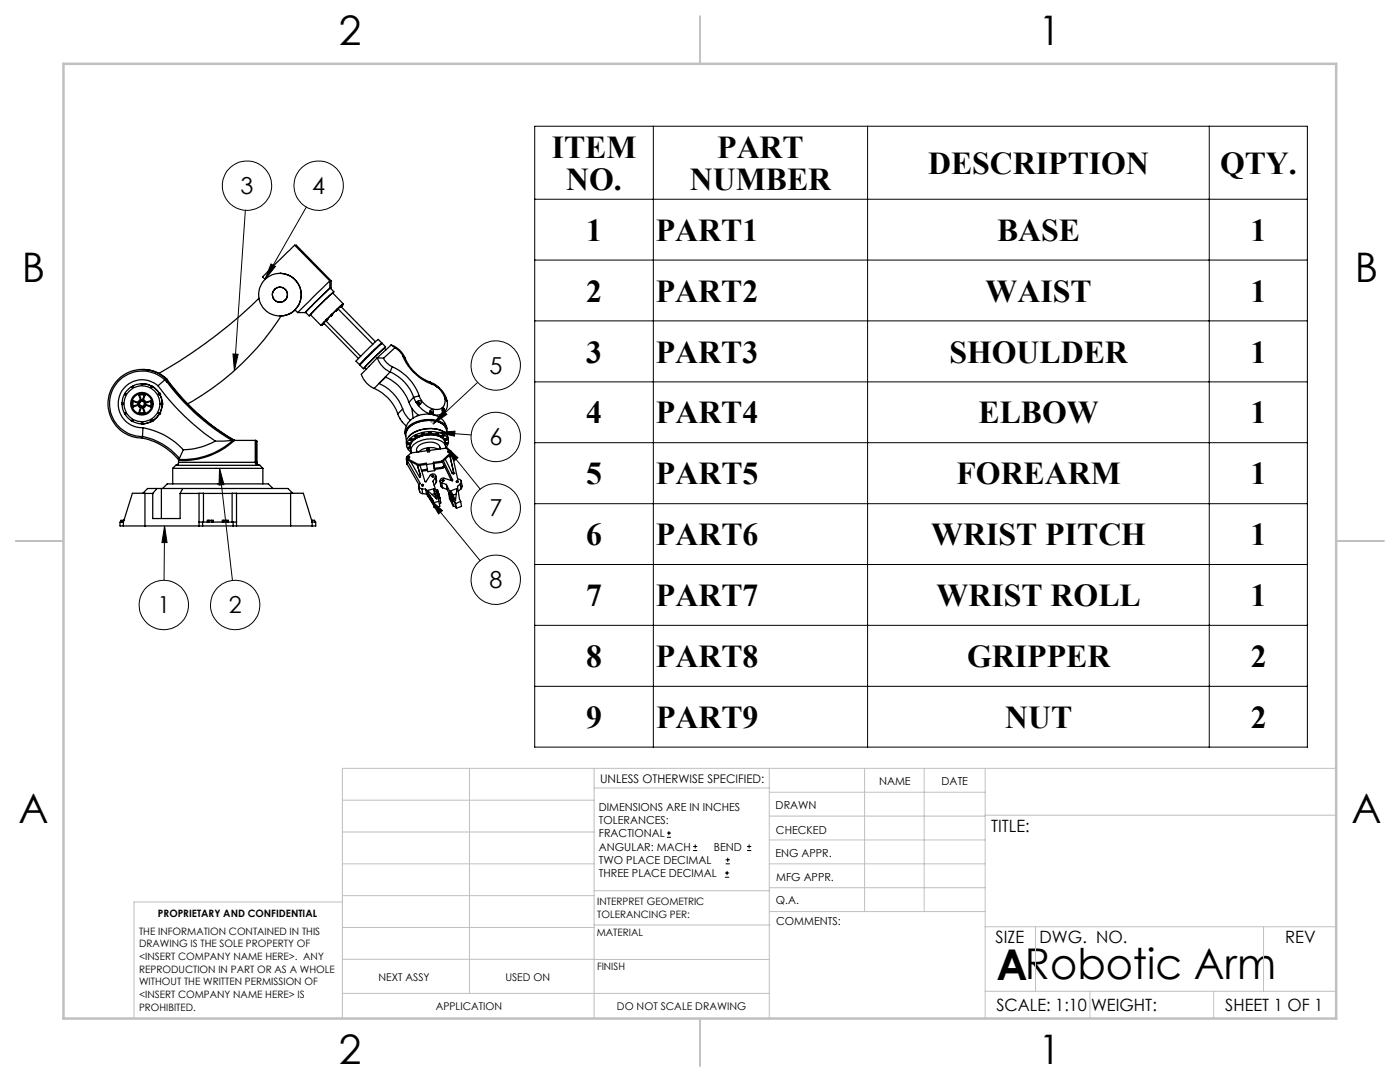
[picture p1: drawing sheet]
<svg xmlns="http://www.w3.org/2000/svg" width="279mm" height="216mm" viewBox="0 0 279 216" stroke-linecap="round" stroke-linejoin="round" font-family="sans-serif">
<g fill="none" stroke="#000" stroke-width=".2">
<path d="M106.7 25.2h154.2v123.9h-154.2zM106.7 39.8h154.2M130.4 25.2v123.9M173.1 25.2v123.9M241.3 25.2v123.9M49 41.9l-2.2 32M54.1 52.7l.9 .5-2.1 2.6zM61.1 41.3l-8.2 14.5M106.7 51.9h154.2M46.5 70.6l1 .1-.7 3.2zM95.3 76.3l-8.9 8.3M106.7 64h154.2"/>
<path d="M106.7 76.2h154.2M43.8 93.5l2.6 22.3M43.8 93.5l.9 3.2-1 .1zM85.8 99.7l2.5 2.2-.8 .7zM85.8 99.7l10 12.2M87.5 86.3l3.3-.3-.1 1zM87.5 86.3l6.5 .5M88.5 82l.7 .7-2.8 1.9zM88.9 89.1l2.5 2.2-.8 .7zM88.9 89.1l6.9 8.5M106.7 88.3h154.2M32.8 105l-.1 10.8"/>
<path d="M32.8 105l.5 3.3h-1zM106.7 100.5h154.2M106.7 112.6h154.2M106.7 124.8h154.2M106.7 136.9h154.2M133.1 167.1h.8M133.1 166.2h.8M133.5 165.8v.9M138.3 169.7h.8M138.3 168.9h.8M138.7 168.5v.8M144.7 175h.8"/>
<path d="M144.7 174.2h.8M144.8 172.4h.9M144.8 171.6h.9M145.1 173.8v.8M145.2 171.1v.9M149.1 169.7h.8M149.1 168.9h.8M149.5 168.5v.8"/>
<circle cx="49.3" cy="37" r="4.9"/>
<circle cx="63.6" cy="37.1" r="4.9"/>
<circle cx="98.9" cy="72.9" r="4.9"/>
<circle cx="98.9" cy="87.2" r="4.9"/>
<circle cx="98.9" cy="101.4" r="4.9"/>
<circle cx="98.9" cy="115.7" r="4.9"/>
<circle cx="32.7" cy="120.7" r="4.9"/>
<circle cx="46.9" cy="120.7" r="4.9"/>
</g>
<g fill="none" stroke="#c0c0c0" stroke-width=".2">
<path d="M68.3 159.7h50.3M93.7 153.3v44.9M118.6 153.3v49.9M118.6 157.2h34.9M153.5 153.3v49.9M153.5 158.1h43.1M172.5 153.3v28.6M184.4 153.3v28.6M196.6 153.3v49.9M266.7 153.3h-198.4v49.9M68.3 178.7h50.3M68.3 172.4h50.3"/>
<path d="M68.3 166h50.3M68.3 180h-41.6v23.2M118.6 177.7h35M153.5 167.6h43.1M153.5 162.8h43.1M153.5 172.4h43.1M153.5 177.1h43.1M196.6 162.7h70.1M68.3 198.2h85.2M68.3 191.4l85.2 .1M68.3 185.1h50.3M118.6 184.6h35"/>
<path d="M153.6 181.9h43M196.6 197.8h70.1M196.6 184.9h70.1M206.7 184.9v12.9M217.5 197.8v5.4M242.2 197.8v5.4M252.2 184.9v12.9"/>
</g>
<path d="M139.7 3.2v9.5M3.1 107.9h9.6M266.7 107.9h9.5M139.7 203.2v9.6" fill="none" stroke="#c0c0c0" stroke-width=".25"/>
<path d="M12.7 12.7h254v190.5h-254z" fill="none" stroke="#c0c0c0" stroke-width=".5"/>
<path d="M85.9 84l.5 .6" fill="none" stroke="#808080" stroke-width=".2" stroke-dasharray="15.2 1.3 1.3 1.3"/>
<path d="M46.5 70.6l1 .1-.7 3.2zM54.1 52.7l.9 .5-2.1 2.6zM88.5 82l.7 .7-2.8 1.9zM87.5 86.3l3.3-.3-.1 1zM88.9 89.1l2.5 2.2-.8 .7zM85.8 99.7l2.5 2.2-.8 .7zM43.8 93.5l.9 3.2-1 .1zM32.8 105l.5 3.3h-1z" fill="#000"/>
<g fill="none" stroke="#000" stroke-width=".25">
<path d="M51.7 59.5a97.9 97.9 0 0 1-20 15M55.9 54.5h.1M55.9 54.6a4.3 4.3 0 0 1 3.9 2.6 4.3 4.3 0 0 1-.9 4.6l.5 .6M58.8 48.9l-6.4 6.3 .5 .5M58.8 48.9l7 7.2M58.8 48.9h.3l7 7.2M65.8 57.5l-4.9 4.9M65.8 56.1l-6.4 6.3M65.8 56.1v1.4M65.8 57.5h.3M65.8 56.1h.3M66.1 57.5l-.1 .1"/>
<path d="M66.1 56.1v1.4M66.4 58.5l.2-.3-3.3 3.1-1.6 1.7 .3-.2M66.4 58.5l-4.5 4.3M66.4 58.5l2.1 2.1M66.6 58.2l-.7-.7-1.4 1.2-3.5 3.6 .7 .7M24.8 78.7l-.3 .8-.1 .9M24.8 78.7h.1M25 78.6h.1M25 78.5h.1M25 78.7h.1M25 78.5v.1M25 78.6v.1"/>
<path d="M26.2 77.2l.3 .1M26.2 77.2l-.5 .4a.94 .94 0 0 0-.6 1.1h-.3M26.2 77.2l.2 .1M26.4 77.2h.1zM26.4 77.1h.1M26.4 77.3h.1M26.4 77.1v.2M26.4 77.2h.1M26.5 79.9l-.1 .5 .1 .8M26.5 79.9l.1 .2M26.5 79.9l1 .4M27.7 78.7l.3-.1 1 .1"/>
<path d="M27.7 78.7l.1 .1M27.7 78.7l.3 1.1M27.8 78.8h1M27.8 78.8l.4 1.1M28 79.8l-.5 .5M28 79.8l.2 .1M28.2 79.9l-.5 .3-.1 .3M28.2 76.6h-.4a1.18 1.18 0 0 0-1.3 .7M28.2 76.6l.1 .2M28.2 76.6h.1M28.2 76.6l.2 .2M28.4 76.7h.1"/>
<path d="M28.4 76.6h.1M28.4 76.6v.1M28.4 79.9a.67 .67 0 0 1 .6 .6M28.4 73.7a6.8 6.8 0 0 1 4.9 1.9M28.5 76.6l-.2 .2M28.5 76.6l.9 .1 .8 .3M28.5 76.6h.1M28.6 79.8l.5 .5M28.6 79.8l-.2 .1M28.8 78.8l-.4 1.1M29 78.7l-.2 .1M29 78.7l-.4 1.1"/>
<path d="M30.2 79.9l.1 .5-.1 .8M30.2 79.9l-.1 .2M30.2 79.9l-1.1 .4M30.2 77v.3M30.2 77h.1M30.2 77l.1 .3M30.2 77.3h.1M30.3 77.3h.1M30.3 77.2h.1M30.3 77.1h.1M30.3 77.1l.1 .1M30.4 77.2l-.1 .1"/>
<path d="M30.5 77.2l-.3 .1M30.5 77.2l1.2 1.2M30.5 77.2h.1M31.5 77a46.4 46.4 0 0 0 11.5 11M31.5 77a4.8 4.8 0 0 0-7.6 1.9 4.8 4.8 0 0 0 4.6 6.4M31.6 78.7h.3M31.6 78.7h.1M31.6 78.7h.2M31.7 78.6v.1zM31.7 78.5h.1M31.7 78.7h.1M31.7 78.4l-.1 .3"/>
<path d="M31.7 78.4h.1M31.7 78.5l.1 .2M31.7 78.6v.1M31.8 78.7h-.1M31.9 78.7l.4 1.1v.6M31.9 78.7h.1M32.9 75.8a6.5 6.5 0 0 0-10.6 2.4 6.5 6.5 0 0 0 6.1 8.9M32.9 75.8l-1.4 1.2M32.9 75.8l.4 .4M32.9 75.4l.4 .8M32.9 75.4a6.8 6.8 0 0 0-10.9 2.8 6.8 6.8 0 0 0 6.4 9.2M32.9 75.4l.2 .2"/>
<path d="M33.1 75.6a44.7 44.7 0 0 0 13.4 12.2M33.1 75.6h.2M33.3 75.6a44.5 44.5 0 0 0 13.4 12.2M33.3 76.2a43.6 43.6 0 0 0 12.8 11.6M55.9 63h.1M58.9 61.8a4.3 4.3 0 0 1-2.8 1.2 52.7 52.7 0 0 1-18.6 17.6M59.4 62.4h1.6M61.9 62.8l2.2 2.1M64.2 64.8v.1M64.3 64.8l.3-.2-.4 .3zM64.3 64.6l.1 .1M64.3 64.6h.1"/>
<path d="M64.4 64.6l-.2 .2M64.5 64.6l.3-.3zM64.5 64.6l.2-.3zM64.5 64.7l-.2 .2zM64.5 64.7h.1M64.5 64.7l.2-.1zM64.6 64.6h.1M64.6 64.5l6.9 7M64.7 64.6h-.1M64.7 64.2l-.3 .4M64.7 64.2l.1 .1M65 64l-.3 .2"/>
<path d="M65 64l7 7.1M65.1 63.9l-.1 .1M65.1 64l.3-.4zM65.1 63.9l.3-.2zM65.4 63.6h-.1l-.3 .3 .1 .1M66 63l-.6 .6M66.1 62.9l.3-.2-.4 .3zM66.4 62.7l-.3 .1-.1 .2M67 62l-.6 .6M67.1 62l.3-.3zM67.3 61.8l-.2 .2zM67.4 61.7l-.4 .4"/>
<path d="M67.4 61.6l-.1 .1M67.4 61.6l7 7.1M67.7 61.3l-.3 .3M67.8 61.3l.3-.2zM68 61.1l.1-.1-.3 .4zM68 61.1l6.9 7.1M68.1 61.1h.1M68.1 61l-.3 .4M68.1 61.1l.3-.3zM68.1 61h.1M68.1 61.1l.2-.1zM68.2 61h.1"/>
<path d="M68.4 60.7l.1-.1-2.2 2.1-2.2 2.2h.1M68.4 60.8l-.3 .2M74.7 77.5a8.5 8.5 0 0 1 4.7 5.1M75.3 71.4a5.1 5.1 0 0 0 2.6 2.8M75.3 71.4l-3.2 3.3a4.7 4.7 0 0 0 2.6 2.8M75.3 71.4l1.3 .1M75.6 76.5a8.7 8.7 0 0 1 4.8 5.1M75.6 76.5l-.9 1M76.1 68.5l.1-.1-1.6 1.4-2.8 3 .1-.1M76.2 68.6h-.2l-1.9 1.8-2.2 2.2v.2M76.2 68.4l-.7-.7-1.8 1.6-2.6 2.7 .7 .8M76.6 71.5a3.6 3.6 0 0 0 1.7 1.7"/>
<path d="M76.7 69.5l.2-.3-4.4 4.4 .3-.2M76.9 75.2a8.5 8.5 0 0 1 4.7 5.1M76.9 75.2l-1.3 1.3M76.9 69.2l-.7-.7-1.5 1.4-2.9 2.9 .7 .8M77 69.8l-.3-.3-2.2 2-1.7 1.8 .3 .4M77 75.2l-1.4 1.3M77.9 74.2a8.6 8.6 0 0 1 4.6 5.1M77.9 74.2l-1 1M78.1 68.8a4.7 4.7 0 0 1 2.8 2.7M78.1 68.8l.7 .6M78.1 68.8l-2.8 2.6M78.3 73.2a10 10 0 0 1 5.3 5.8"/>
<path d="M78.3 73.2l-.4 1M78.8 69.4a3.3 3.3 0 0 1 1.6 1.8M78.8 69.4l-2.2 2.1M80.4 71.2a10.5 10.5 0 0 0 5.8 5.5M80.4 71.2l.5 .3M80.9 71.5a8.9 8.9 0 0 0 4.9 4.7M82.5 79.3l.5 1M82.5 79.3l-.9 1M83.6 79l-1.1 .3M85.8 76.2l1.1 .6M85.8 76.2l.4 .5M86.2 76.7a3.9 3.9 0 0 1 2.6 3.7 1.81 1.81 0 0 1-2.8 1.1 4.3 4.3 0 0 1-2.4-2.5"/>
<path d="M86.9 76.8l.6 .5M86.9 76.8l.6 .4M87 77l.3 .2M87.5 77.2a5 5 0 0 1 1.5 2.2M87.5 77.3h.1M87.5 77.2v.1M88.8 79.4h.2M88.8 79.5l.2 .1v.2M88.9 79.2a.48 .48 0 0 0 .1 .7l.3 .2M88.9 79.6v.2M88.9 79.2l.1 .2M88.9 79.2l-.1 .1"/>
<path d="M89 79.4l.3 .7M24.4 80.7l.1 .9 .3 .8M24.4 80.4l.2 .1-.2 .2M24.4 80.4h.1M24.4 80.7h.1M24.4 80.5h.1M24.5 80.5l-.1 .1zM24.8 82.4l.3 .1a.91 .91 0 0 0 .6 1l.5 .5M24.8 82.4h.1M24.9 82.4h-.1M24.9 82.5h.1M25 82.4h.1"/>
<path d="M25 82.6h.1M25 82.4v.2M25 82.5v.1M26.3 83.9l.2 .1zM26.4 84l.1-.1zM26.4 83.9h.1M26.4 84h.1M26.4 83.8l-.2 .2M26.4 83.9v.1M26.5 83.9v.2l.2 .1 1.5 .4M26.5 83.9l-.3 .1M26.6 80.1v.9"/>
<path d="M26.6 80.1l1 .4M26.6 81l-.1 .2M27.5 80.9l.5 .5M27.5 80.3l.1 .2M27.5 80.9l-1 .3M27.6 80.7l.1 .3 .5 .3M27.6 80.7l-1 .3M27.6 80.7l-.1 .2M27.7 82.4l.5 .1 .8-.1M27.8 82.3h1M27.8 82.3l-.1 .1M28 81.4l-.3 1"/>
<path d="M28.2 84.6h.1M28.2 81.3l-.4 1M28.2 81.3l-.2 .1M28.3 80.1a.49 .49 0 0 0-.5 .5 .49 .49 0 0 0 .5 .5M28.3 84.3l.2 .3M28.3 84.3l-.1 .3M28.3 84.4l.1 .1zM28.4 84.4h.1M28.4 84.6h.1M28.4 84.3l-.2 .3M28.4 84.4v.2M28.4 84.4v.1"/>
<path d="M28.4 87.4a12.8 12.8 0 0 1 7.3 4.4M28.4 81.3l.4 1M28.4 81.3l.2 .1M28.4 87.1a12.8 12.8 0 0 1 7.2 4.2v1M28.4 87.1v.3M28.5 84.6h.1M28.5 85.3a14.4 14.4 0 0 1 8.1 4.4M28.5 85.3l-.1 1.8M28.6 81.4l.4 1M28.8 82.3l.2 .1M28.9 98.5h1.6M28.9 98.4h-2.5l-1.8 5.8h-.6v.8h4.9"/>
<path d="M28.9 98.4v6.6M29 80.7a.67 .67 0 0 1-.6 .6M29 80.7l.1 .2M29 80.7l1.1 .3M29.1 80.9l-.5 .5M29.1 80.3l-.1 .2M29.1 80.9l1.1 .3M30.1 80.1v.9M30.1 81l.1 .2M30.1 80.1l-1.1 .4M30.2 83.9l.3 .1M30.2 83.9v.2"/>
<path d="M30.2 84.1l-1 .4-.7 .1M30.2 84.1h.1M30.2 83.9h.1M30.3 83.9l-.1 .2M30.3 84h.1M30.3 83.9h.1M30.3 83.9h.1l-.1 .1M30.3 83.9v.1M30.3 83.8v.1M30.5 84h.1M30.5 98.5v5h5.4v-5M31.3 97.5h-1.8l-1 .9"/>
<path d="M31.3 97.5l-.8 1M31.3 97.5h.9M31.6 82.4h.3M31.6 82.4l.1 .3M31.6 82.4h.1M31.7 82.6h.1M31.7 82.4h.1M31.7 82.7l-1.2 1.3M31.7 82.7h.1M31.7 82.4v.2M31.7 82.5v.1M31.8 82.4h-.2"/>
<path d="M31.9 82.4h.1M32.1 80.6l.2 .1M32.1 80.6h.1M32.2 80.6h.1M32.2 97.5h4.3M32.2 97.5v6M32.2 80.5h.1M32.3 80.5v.1M32.3 80.4l-.2 .2M32.3 80.7v.7l-.4 1M32.3 80.7h.1M32.3 80.4h.1"/>
<path d="M32.5 97.5l.9-.9h20.2l.9 .9M34.5 93.5h18M34.5 93.5v3.1M35.1 92.9l-.6 .6M35.1 92.9h.3M35.6 92.6l-.5 .3M35.6 92.3l-.2 .6M35.6 91.8l.1 .1M35.6 92.3h15.7M35.7 91.7v.2M35.9 98.5h3.8M36.5 97.5h21l.9 .9"/>
<path d="M36.5 97.5l-.6 1M36.6 89.7l-.9 2M39.7 98.4v6.6M39.7 98.4h.9M40.6 98.5h5.7M40.6 98.4v5.8M43 88a13.6 13.6 0 0 1-6.4 1.7M46.1 87.8l5 .1 .2 .2M46.1 87.8h.4M46.3 98.4h.9M46.3 98.4v5.8M46.5 87.9h.2"/>
<path d="M46.5 87.9l-3.5 .1M46.5 87.9a15.1 15.1 0 0 1-10.8 3.8M46.5 87.8h.1M46.6 87.8l.1 .1M46.6 87.8h.1M46.6 87.9h.1M46.7 87.8l.2 .1M46.7 87.9a14.9 14.9 0 0 1-11 4M47.2 98.5h10.8M47.2 98.4v6.6M51.2 88.1l-.3-.2v4.5l.5 .4M51.2 88.1v4.3l.2 .4"/>
<path d="M51.2 88.1h.1M51.3 92.3a.56 .56 0 0 0 .6 .6M51.3 88.1v4.2M51.4 92.8l-16 .1M51.4 92.8l.5 .1M51.4 92.8h.1M51.9 92.9l.6 .6M52.5 93.5v3.1M58 98.4h2.5l1.8 5.8h.7v.8h-5M58 98.4v6.6M79.4 82.6l.7 1.4 1 1M80.4 81.6a5.2 5.2 0 0 0 1.5 2.3"/>
<path d="M80.4 81.6l-1 1M81.1 86.3a3.6 3.6 0 0 1 3.1-2.2 4.5 4.5 0 0 1 4.7 1.1l.4 1.7M81.1 86.3l-.1 .5 .1 1.1M81.1 91.6l.2 1.1M81.2 91.2l-.1 .2v.3l2.8 4.8-.3 .6M81.2 92.6l.1 .1M81.3 92.7l2.3 4.1M81.3 91.5l2.2 1.2M81.3 91.5v.3l2.2 1.1M81.3 88.6l.1-.1a.2 .2 0 0 1 .2-.1 .2 .2 0 0 1 .1 .2l-.2 .1zM81.4 88.6l.3-.1-.2 .2zM81.6 80.3a5.8 5.8 0 0 0 2 2.6"/>
<path d="M81.7 88.5h-.3M81.7 91.1a.21 .21 0 0 1-.1 .3 .21 .21 0 0 1-.2-.2M81.7 89.4h-.2M81.8 88.5l-.1-.1a.24 .24 0 0 0-.2 0 .24 .24 0 0 0-.2 .2M81.8 87.7l.3-.1 .2 .1M81.8 87.7v.1M81.8 89.4v-.1l-.2-.1-.2 .2M81.8 87.7a.2 .2 0 0 1 .3-.1 .2 .2 0 0 1 .1 .2 .2 .2 0 0 1-.2 .1 .2 .2 0 0 1-.2-.2zM81.9 89.1l.1 .9M81.9 92l1.8 3.2h.2v-.3M82 90l.1 .4M82 87.7l.2 .1h-.3z"/>
<path d="M82.2 87.7h-.3M82.2 81.5l.2 1.9M82.9 87h.1M83 80.3l.5 .6M83.1 87h-.2M83.3 87l-.3-.1-.2 .2M83.3 92.7l.6 2.2M83.3 80.2a.49 .49 0 0 1 .6 .5M83.3 92.8l.6 2.1M83.3 80.2l-.3 .1M83.4 80.3h.1M83.4 80.3a.23 .23 0 0 0 0 .3 .23 .23 0 0 0 .3 0"/>
<path d="M83.4 80a.39 .39 0 0 1 .6 .1 .39 .39 0 0 1-.1 .6M83.4 80.4h.1M83.4 80.4l.2 .2M83.4 80l-.4 .3M83.4 80l-.1 .2M83.5 92.7l1.6-.3v.3M83.5 92.7v.2M83.5 80.9a5.6 5.6 0 0 0 2.2 1.7M83.5 82.9h.1M83.6 97.1l.6 .4M83.6 97.1l.2 1.1 .5 .3M83.7 80.6h.1"/>
<path d="M83.8 92.9l1 3.2 .2 .1 .9-1.4a.56 .56 0 0 1 .7-.2 .56 .56 0 0 1 .3 .7M83.9 80.7l-.4 .2M83.9 94.9h.1M84.2 86.5a.2 .2 0 0 1 .2-.1 .2 .2 0 0 1 .2 .2l-.3 .1zM84.2 97.5l.7 .1M84.2 97.5l.1 1M84.2 86.5h.2l.1 .1h-.3zM84.3 86.7l-.9 .3a2.03 2.03 0 0 0-1.5 2.1M84.3 98.5l.8 .1M84.5 96.8a.18 .18 0 0 1-.2 .2 .18 .18 0 0 1-.2-.2M84.5 86.5h-.3M84.6 86.5a.21 .21 0 0 0-.3-.1 .21 .21 0 0 0-.1 .2"/>
<path d="M84.9 97.6l1.5 2.2M84.9 97.6l.2 1M85.1 98.6l1.4 2.1M85.1 92.7l1.4-.2 .2 1.4M85.1 92.7l.3 1.4 1.3-.2M85.1 92.7l-1.6 .2M85.3 89.8v.4l.4-.1M85.3 97.9l1.3-.4 .6 2.1zM85.3 89.9l-3.3 .5-.8 .7 .1 .4M85.3 93.6l-1.2 .2M85.3 93.9l-1.1 .1M85.3 98.3l.9 1.3 .1 .6-.9-1.2z"/>
<path d="M85.4 89.4l.2 .1M85.4 89.4l-.2 .1 .1 .3M85.4 89.4v.3M85.4 89.7h.3M85.4 89.7l-.1 .1M85.6 98.8h.1M85.6 98.7l.1 .1M85.6 89.5l.1 .2M85.6 89.5l.1 .4M85.7 82.6l.3 .1M85.7 98.8l-.3 .2M85.7 98.8l.1 .2"/>
<path d="M85.7 89.7v.4M85.7 89.9v.2M85.8 86.5l-1.3 .1M85.8 82l.3 .1 .2 .3M85.8 82.3l.1 .1 .3 .1M85.9 82.2l-.1 .1M85.9 82.2l.2 .2zM85.9 82.2l.2 .2M85.9 86.5a2.57 2.57 0 0 1 2.9 1.5v.3M86 86.3l-.3 .1M86.1 86.4a.21 .21 0 0 0-.3-.2 .21 .21 0 0 0-.1 .2M86.4 99.8l.1 .5"/>
<path d="M86.4 99.8l.1 .9M86.5 82.3v-.4a.36 .36 0 0 0-.4-.2 .36 .36 0 0 0-.3 .4l-.1 .5M86.5 82.3l-.1 .4-.1-.3M86.5 82.3l-.2 .1M86.5 92.3l.2 1.2M86.5 92.3v.2l1.7-.2M86.5 95a.17 .17 0 0 1-.1 .2 .17 .17 0 0 1-.2-.2M86.6 97.5l.1 1M86.7 93.5v.2M86.7 98.5l.3 .9M86.7 98.5l-.5 .2M86.7 93.7v.2"/>
<path d="M86.9 95.3l-.5 .7 .5 1.7 .4 .1M86.9 95.3l.2 1M87 95l.1 1.3M87.1 96.3l-.5 .6M87.1 86.5l.3-.1 .1 .2a.2 .2 0 0 1-.2 .1 .2 .2 0 0 1-.2-.2zM87.1 86.5h.3v.1zM87.3 97.8l-.3 .2 .5 .2M87.3 97.8l.1 .4M87.4 89.6a3.6 3.6 0 0 0-3.9 .6M87.4 86.5h-.3M87.4 89.6l-1.7 .3M87.5 98.2l-.4 .3 .5 .1"/>
<path d="M87.5 98.2v.4M87.5 86.5a.21 .21 0 0 0-.3-.2 .21 .21 0 0 0-.1 .3M87.6 98.6l-.4 .2 .5 .2M87.6 98.6v.4M87.7 99l-.4 .2 .5 .2M87.7 99l.1 .4M87.8 96l.2 1.1 .3 .2M87.8 99.4l-.3 .2 .1 .4M87.8 99.4l.2 1-.3 .2M87.8 89.6a1.59 1.59 0 0 0-1.9-1.4h-.3a2.5 2.5 0 0 0-2.5 1.5l.1 .5M88.1 92l-1.6 .3M88.1 92l.1 .3"/>
<path d="M88.2 96.3l.9 .4M88.2 96.3l.1 1M88.2 87a.2 .2 0 0 1 .2-.2 .2 .2 0 0 1 .2 .2l-.2 .1zM88.3 87h.2l-.2 .1zM88.3 81.7l.2 .1M88.3 81.8a.2 .2 0 0 1 .2 .1 .2 .2 0 0 1-.1 .3l-.1-.1M88.3 92.1l1.8 3.8M88.3 81.9l.2 .2M88.3 93.2v.3M88.3 93.2l-1.6 .3M88.3 97.3l.9 .3M88.3 93.5l-1.6 .2"/>
<path d="M88.4 82.4l-.7 .4h-1.1M88.5 91.9l1.8 3.9v.2l-1.6-.6a.52 .52 0 0 0-.8 .2 .52 .52 0 0 0 .3 .7M88.5 86.9l-.2 .1M88.5 82.1l-.2 .1M88.5 81.8l.3 .3M88.6 95.8l-.1 .2-.3-.2M88.6 87a.23 .23 0 0 0-.2-.2 .23 .23 0 0 0-.2 .2M88.7 84.9a5.5 5.5 0 0 0-5.9-.4 3.3 3.3 0 0 0-1.6 1.4M88.7 92.9l-.4 .3M88.7 86.3a6.1 6.1 0 0 0-7.2 .9M88.7 81.7l-.2-.3a.4 .4 0 0 0-.2 .7l.1 .3M88.7 81.7l.1 .4"/>
<path d="M88.7 81.7l-.2 .1M88.7 82.2l-1 1.1M88.7 93.1l-.4 .4M88.8 88.3a2.45 2.45 0 0 0-2.5-1.6 4.6 4.6 0 0 0-4.3 1.9l-.1 .5M88.8 88.3a2.28 2.28 0 0 0-2.3-1.5 4.7 4.7 0 0 0-4.5 1.7l-.1 .6M88.8 82.1l-.4 .3M88.8 88.3l.1 .8M88.9 91.6l1.3 2.8 .2 .2 .2-.1M88.9 88.5a.2 .2 0 0 1 .3-.1 .2 .2 0 0 1 .1 .2l-.3 .1zM88.9 89.4a1.84 1.84 0 0 0-1.9-1.7 5.1 5.1 0 0 0-4.8 1.5l-.2 .8M88.9 89.3a1.65 1.65 0 0 0 .5-1.7 1.65 1.65 0 0 0-1.3-1.1 6.3 6.3 0 0 0-6.7 1.5 1.5 1.5 0 0 0 .7 2.2M89 88.5h.3l-.2 .1z"/>
<path d="M89 89.4l-1.6 .2M89 89.4l.9 .5M89 88.5h.3M89.1 96.7l.8 1.5-.3 .3M89.1 96.7l.1 .9M89.2 85.5a3.9 3.9 0 0 0-5-2.8 3.8 3.8 0 0 0-3.3 3.9M89.2 86a1.89 1.89 0 0 0-1.7-2 6.4 6.4 0 0 0-6.3 1.4 1.45 1.45 0 0 0-.2 1.6M89.2 87.6l-.3 .1M89.2 97.6l.4 .9M89.3 87.6l-.1-.1a.23 .23 0 0 0-.3 0 .23 .23 0 0 0-.1 .2M89.3 80.1a2.45 2.45 0 0 1-.5 2M89.3 87.6v.1"/>
<path d="M89.4 88.5l-.1-.2a.23 .23 0 0 0-.3 0 .23 .23 0 0 0-.1 .2M89.5 87.9a2.29 2.29 0 0 0-2.1-2.2 6.2 6.2 0 0 0-6.1 1.8l-.2 .8 .1 .7M89.6 98.5l.4 .1M89.6 98.5l.1 1h.2M89.6 90.9h.1M89.7 90.9l.1 .1M89.7 90.9h.1M89.7 90.8l.1 .1M89.7 98.9l.5 .1M89.7 98.9l.2 1h.1M89.8 90.9l.8 3.6M89.8 91l.8 3.5"/>
<path d="M89.8 90.9v.1M89.8 90a.21 .21 0 0 1-.1 .4 .21 .21 0 0 1-.3-.3M89.9 90l.3 .3 1.1 5.3a.58 .58 0 0 1 .7 .3 .58 .58 0 0 1-.2 .7M89.9 99.3h.5M89.9 99.3l.2 1h.1M89.9 89.9l.1 .7M89.9 89.9l.1 .2M90 97.9l1.2-.4-.3 2.3zM90 98.6l-.3 .3M90 98.6v.1M90 90.6v-.3l-1.9 1.7M90 90.6l-1.8 1.7"/>
<path d="M90.1 99.7h.5M90.1 99.7l.2 1h.1M90.2 99l-.3 .3M90.2 99h.1M90.4 99.3l-.3 .4M90.4 99.3v.1M90.6 99.7l-.3 .3M90.6 99.7v.1M90.6 94.5h.1M91.1 98.6l-.7 .2M91.4 96l-.1 .3-.2-.1v-.1M91.8 96.6l-.5 .4 .4 2.5 .2 .5"/>
<path d="M91.8 96.6l.2 .9M92 97.5l-.6 .5M92 96l.2 1.2-.2 .3M24.6 103.8v1.2M24.8 103.8h-.7v.4M28.9 105h10.8M39.7 105h7.5M39.7 104.2h7.5M40.4 104.2v.8M41.4 104.2v-.4h1.2v.4M41.7 103.8v.4M42.3 103.8v.4"/>
<path d="M44.4 104.2v-.4h1.2v.4M44.7 103.8v.4M45.3 103.8v.4M46.5 104.2v.8M47.2 105h10.8M62.2 103.8h.6v.4M62.3 103.8v1.2M86.5 100.3l.2 1M86.5 100.7l.2 .6M87.6 100l-1.1 .3M87.6 100l.2 1-1.1 .3M90.3 100l.4 .1"/>
<path d="M90.3 100l.2 1 .4 .1M90.7 100.1l.2 .4M90.7 100.1l.2 1M90.9 101.1l.2 .3M90.9 100.5l.2 .9M91.9 100l-1 .5M91.9 100l.2 1-1 .4"/>
<circle cx="55.9" cy="58.8" r="1.5"/>
<circle cx="55.9" cy="58.8" r="4.2"/>
<circle cx="25" cy="78.6" r=".08"/>
<circle cx="26.4" cy="77.2" r=".07"/>
<circle cx="28.4" cy="76.7" r=".08"/>
<circle cx="30.3" cy="77.2" r=".08"/>
<circle cx="31.7" cy="78.6" r=".08"/>
<circle cx="24.4" cy="80.6" r=".08"/>
<circle cx="25" cy="82.5" r=".08"/>
<circle cx="28.3" cy="80.6" r="3.6"/>
<circle cx="28.3" cy="80.6" r=".51"/>
<circle cx="28.3" cy="80.6" r="2.05"/>
<circle cx="28.3" cy="80.6" r="2.26"/>
<circle cx="28.4" cy="84.5" r=".08"/>
<circle cx="30.3" cy="84" r=".08"/>
<circle cx="31.7" cy="82.5" r=".09"/>
<circle cx="32.2" cy="80.6" r=".08"/>
<circle cx="81.5" cy="91.2" r=".18"/>
<circle cx="81.6" cy="89.4" r=".19"/>
<circle cx="81.6" cy="89.4" r=".12"/>
<circle cx="83.1" cy="87" r=".13"/>
<circle cx="83.1" cy="87" r=".19"/>
<circle cx="83.5" cy="80.4" r=".2"/>
<circle cx="83.5" cy="80.5" r=".11"/>
<circle cx="84.3" cy="96.8" r=".16"/>
<circle cx="85.8" cy="86.4" r=".18"/>
<circle cx="85.8" cy="86.4" r=".13"/>
<circle cx="86" cy="82.3" r=".19"/>
<circle cx="86.4" cy="95" r=".16"/>
<circle cx="88.4" cy="95.8" r=".16"/>
<circle cx="88.4" cy="82" r=".09"/>
<circle cx="89.1" cy="87.7" r=".12"/>
<circle cx="89.1" cy="87.7" r=".19"/>
<circle cx="89.6" cy="90.1" r=".19"/>
<circle cx="91.2" cy="96.1" r=".16"/>
</g>
<text font-size="8.5" x="198.9" y="195.5">ARobotic Arm</text>
<g font-size="8.1">
<text x="67.6" y="8.9">2</text>
<text x="207.3" y="8.9">1</text>
<text x="4.4" y="56.2">B</text>
<text x="270.4" y="56.2">B</text>
<text x="3.7" y="164.1">A</text>
<text x="269.7" y="164.1">A</text>
<text x="67.6" y="212.4">2</text>
<text x="207.3" y="212.4">1</text>
</g>
<g font-size="6.3">
<text x="110.1" y="31.5">ITEM</text>
<text x="143.1" y="31.5">PART</text>
<text x="185.2" y="34.7">DESCRIPTION</text>
<text x="243.5" y="34.7">QTY.</text>
<text x="113" y="37.9">NO.</text>
<text x="137.7" y="37.9">NUMBER</text>
<text x="117" y="48.1">1</text>
<text x="130.9" y="48.1">PART1</text>
<text x="199" y="48.1">BASE</text>
<text x="249.6" y="48.1">1</text>
<text x="117" y="60.2">2</text>
<text x="130.9" y="60.2">PART2</text>
<text x="196.7" y="60.2">WAIST</text>
<text x="249.6" y="60.2">1</text>
<text x="117" y="72.4">3</text>
<text x="130.9" y="72.4">PART3</text>
<text x="189.5" y="72.4">SHOULDER</text>
<text x="249.6" y="72.4">1</text>
<text x="117" y="84.5">4</text>
<text x="130.9" y="84.5">PART4</text>
<text x="195.3" y="84.5">ELBOW</text>
<text x="249.6" y="84.5">1</text>
<text x="117" y="96.6">5</text>
<text x="130.9" y="96.6">PART5</text>
<text x="190.9" y="96.6">FOREARM</text>
<text x="249.6" y="96.6">1</text>
<text x="117" y="108.8">6</text>
<text x="130.9" y="108.8">PART6</text>
<text x="185.9" y="108.8">WRIST PITCH</text>
<text x="249.6" y="108.8">1</text>
<text x="117" y="120.9">7</text>
<text x="130.9" y="120.9">PART7</text>
<text x="186.9" y="120.9">WRIST ROLL</text>
<text x="249.6" y="120.9">1</text>
<text x="117" y="133.1">8</text>
<text x="130.9" y="133.1">PART8</text>
<text x="193" y="133.1">GRIPPER</text>
<text x="249.6" y="133.1">2</text>
<text x="117" y="145.2">9</text>
<text x="130.9" y="145.2">PART9</text>
<text x="200.6" y="145.2">NUT</text>
<text x="249.6" y="145.2">2</text>
</g>
<g font-size="4.7">
<text x="48" y="38.6">3</text>
<text x="62.3" y="38.6">4</text>
<text x="97.7" y="74.5">5</text>
<text x="97.7" y="88.8">6</text>
<text x="97.7" y="103">7</text>
<text x="97.7" y="117.3">8</text>
<text x="31.4" y="122.3">1</text>
<text x="45.7" y="122.3">2</text>
</g>
<g font-size="3.4">
<text x="197.8" y="166">TITLE:</text>
<text x="198.7" y="188.1">SIZE</text>
<text x="207.5" y="188.1">DWG. NO.</text>
<text x="256.5" y="188.2">REV</text>
<text x="198.8" y="201.7">SCALE: 1:10</text>
<text x="217.7" y="201.8">WEIGHT:</text>
<text x="244.5" y="201.7">SHEET 1 OF 1</text>
</g>
<text font-size="2.4" x="119.8" y="156.2">UNLESS OTHERWISE SPECIFIED:</text>
<g font-size="2.2">
<text x="119.5" y="161.8">DIMENSIONS ARE IN INCHES</text>
<text x="154.8" y="161.4">DRAWN</text>
<text x="175.4" y="156.6">NAME</text>
<text x="187.9" y="156.7">DATE</text>
<text x="119.5" y="164.4">TOLERANCES:</text>
<text x="119.5" y="167.1">FRACTIONAL</text>
<text x="154.9" y="166.3">CHECKED</text>
<text x="119.5" y="169.7">ANGULAR: MACH</text>
<text x="119.5" y="172.4">TWO PLACE DECIMAL</text>
<text x="142.5" y="169.7">BEND</text>
<text x="154.8" y="171">ENG APPR.</text>
<text x="119.5" y="175">THREE PLACE DECIMAL</text>
<text x="154.9" y="175.7">MFG APPR.</text>
<text x="154.9" y="180.4">Q.A.</text>
<text x="154.9" y="184.6">COMMENTS:</text>
</g>
<g font-size="2.1">
<text x="75.5" y="195.7">NEXT ASSY</text>
<text x="100.9" y="195.7">USED ON</text>
<text x="86.9" y="201.5">APPLICATION</text>
<text x="123.1" y="201.6">DO NOT SCALE DRAWING</text>
</g>
<g font-size="2">
<text x="31.5" y="182.9">PROPRIETARY AND CONFIDENTIAL</text>
<text x="119.2" y="180.6">INTERPRET GEOMETRIC</text>
<text x="119.2" y="183.1">TOLERANCING PER:</text>
<text x="27.8" y="186.5">THE INFORMATION CONTAINED IN THIS</text>
<text x="27.8" y="189">DRAWING IS THE SOLE PROPERTY OF</text>
<text x="27.8" y="191.6">&lt;INSERT COMPANY NAME HERE&gt;. ANY</text>
<text x="119.1" y="186.7">MATERIAL</text>
<text x="27.8" y="194.1">REPRODUCTION IN PART OR AS A WHOLE</text>
<text x="27.8" y="196.6">WITHOUT THE WRITTEN PERMISSION OF</text>
<text x="119.1" y="193.5">FINISH</text>
<text x="27.8" y="199.1">&lt;INSERT COMPANY NAME HERE&gt; IS</text>
<text x="27.8" y="201.7">PROHIBITED.</text>
</g>
</svg>
